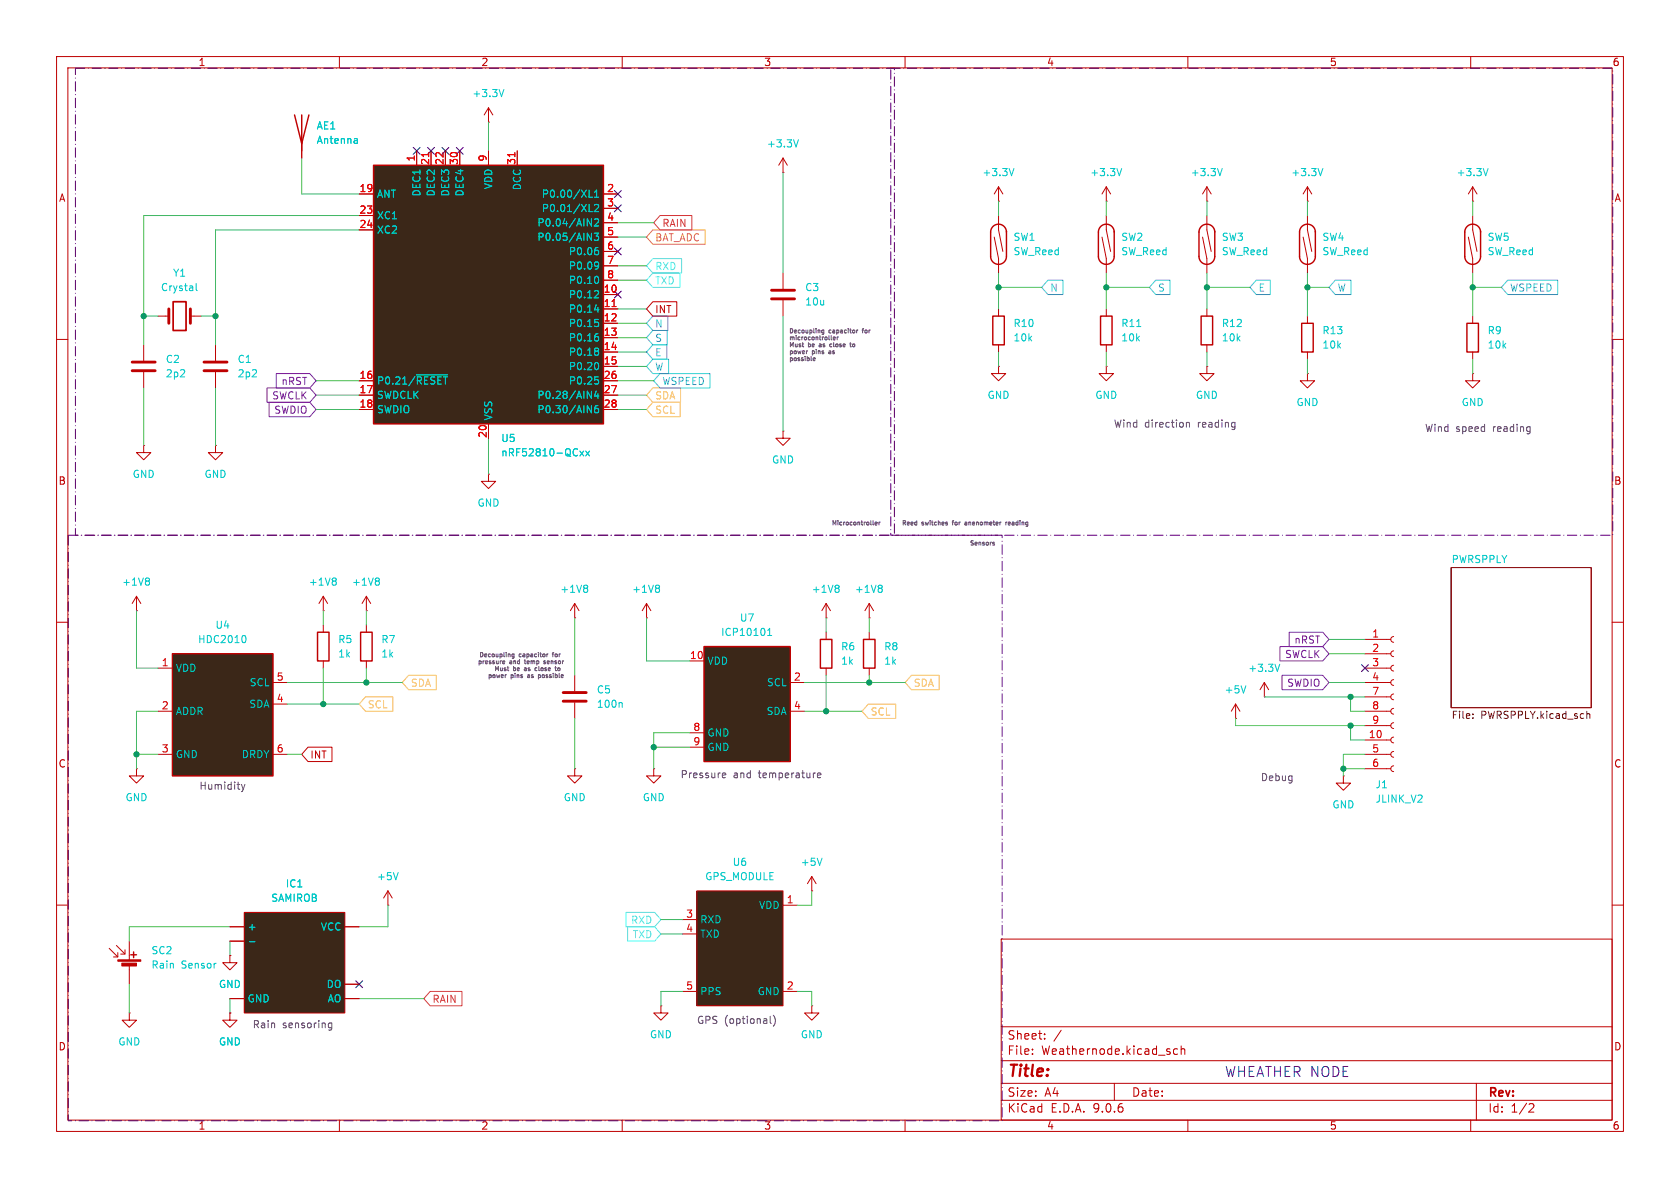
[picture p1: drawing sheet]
<svg xmlns="http://www.w3.org/2000/svg" width="297mm" height="210mm" viewBox="0 0 297 210" stroke-linecap="round" stroke-linejoin="round" font-family="sans-serif">
<g fill="none" stroke="#be0000" stroke-width=".18">
<path d="M10 10h277v190h-277zM12 12h273v186h-273zM60 10v2M110 10v2M160 10v2M210 10v2M260 10v2M10 60h2M138.4 76.2v1.3h1.3l-1.3 1.2-1.2-1.2h1.2M138.4 76.2h.1M176.5 64.8v1.2h1.3l-1.3 1.3-1.2-1.3h1.2M176.5 64.8h.1"/>
<path d="M285 60h2M10 110h2M101.6 119.4v2.8M114.3 109.2h.1M114.3 106.7l-.8 1.3M114.3 106.7l.8 1.3M114.3 106.7v2.5M241.3 113h4.6M241.3 115.6h4.6M241.3 118.1h4.6M246.4 112.5l-.4 .2-.1 .3 .1 .4 .4 .1M246.4 115.1l-.4 .1-.1 .4 .1 .3 .4 .2"/>
<path d="M246.4 117.6l-.4 .2-.1 .3 .1 .4 .4 .1M285 110h2M101.6 135.9v1.3h1.3l-1.3 1.2-1.3-1.2h1.3M101.6 135.9h.1M101.6 124.2v2.8M218.4 127h.1M218.4 124.5l.8 1.2M218.4 124.5l-.7 1.2M218.4 124.5v2.5M241.3 120.7h4.6M241.3 123.2h4.6M241.3 125.7h4.6"/>
<path d="M241.3 128.3h4.6M241.3 130.8h4.6M241.3 133.4h4.6M241.3 135.9h4.6M246.4 120.1l-.4 .2-.1 .4 .1 .3 .4 .2M246.4 122.7l-.4 .1-.1 .4 .1 .3 .4 .2M246.4 125.2l-.4 .2-.1 .3 .1 .4 .4 .1M246.4 127.8l-.4 .1-.1 .4 .1 .3 .4 .2M246.4 130.3l-.4 .2-.1 .3 .1 .4 .4 .1M246.4 132.8l-.4 .2-.1 .4 .1 .3 .4 .2M246.4 135.4l-.4 .1-.1 .4 .1 .3 .4 .2M68.6 157.5l-.8 1.3"/>
<path d="M68.6 157.5l.7 1.3M68.6 157.5v2.5M10 160h2M40.6 168.9v1.3h1.3l-1.3 1.3-1.2-1.3h1.2M40.6 168.9h.1M68.6 160h.1M177 166h108v32h-108zM285 160h2M60 198v2M110 198v2M160 198v2M177 194.5h108"/>
<path d="M177 191.5h108M177 187.5h108M177 181.5h108M182.5 186.3v.1M182.5 185.5v.1M184.7 183.6v.1M184.7 182.8v.1M187.6 182.1l-1.3 2M197 191.5v3M208.2 185.5l-.5-.1-.2 .3v.4l.1 .2h.6M208.8 185.5l.2-.1 .4 .1 .1 .9M208.8 184.9v1.5"/>
<path d="M210 198v2M260 198v2M261 191.5v6.5M270.5 195.1l.5 .1 .2 .3-1 1.1h1"/>
</g>
<path d="M256.5 100.3h24.8v24.8h-24.8z" fill="none" stroke="#840000" stroke-width=".18"/>
<path d="M260.4 126.9v.1M260.4 126.2v.1M280.5 125.7v1.3M280.5 126.3l.2-.1h.3l.1 .8" fill="none" stroke="#725600" stroke-width=".18"/>
<path d="M116.4 103.4l.2 .3-.2 .3 .2 .2v.3l-.2 .2M109.8 124.2l.2 .2v.6M220.3 121.2l-.5 1.3M70.4 154.2l-.4 1.3" fill="none" stroke="#00c8c8" stroke-width=".18"/>
<path d="M99.6 122.4h4M99.6 124h4" fill="none" stroke="#be0000" stroke-width=".51"/>
<path d="M43.2 161.3h17.8v17.8h-17.8z" fill="#3b2718"/>
<g fill="none" stroke="#be0000" stroke-width=".18">
<path d="M138.4 30.5h.1M138.4 27.9v2.6M138.4 27.9l-.7 1.3M138.4 27.9l.8 1.3M176.5 35.6h.1M176.5 33l-.7 1.3M176.5 33l.8 1.3M176.5 33v2.6M195.6 35.6h.1M195.6 38.1v2.5l.7 3.9M195.6 33v2.6M195.6 33l-.8 1.3"/>
<path d="M195.6 33l.7 1.3M213.4 35.6h.1M213.4 33v2.6M213.4 38.1v2.5l.7 3.9M213.4 33l-.8 1.3M213.4 33l.7 1.3M231.1 35.6h.1M231.1 33v2.6M231.1 38.1v2.5l.8 3.9M231.1 33l-.7 1.3M231.1 33l.8 1.3M260.3 35.6h.1"/>
<path d="M260.3 33l-.7 1.3M260.3 33l.8 1.3M260.3 33v2.6M260.3 38.1v2.5l.8 3.9M27.9 55.9h1.9M33.7 55.9h1.9M138.4 48.3v2.8M138.4 53.1v2.8M176.5 54.6v1.3M194.8 41.9l.8 3.8v2.6M195.6 54.6v1.3M212.6 41.9l.8 3.8v2.6"/>
<path d="M213.4 54.6v1.3M230.4 41.9l.7 3.8v2.6M231.1 55.9v1.3M259.6 41.9l.7 3.8v2.6M176.5 61v1.2M195.6 64.8v1.2h1.2l-1.2 1.3-1.3-1.3h1.3M195.6 64.8h.1M195.6 61v1.2M213.4 64.8v1.2h1.2l-1.2 1.3-1.3-1.3h1.3M213.4 64.8h.1M213.4 61v1.2M231.1 66v1.3h1.3l-1.3 1.3-1.2-1.3h1.2"/>
<path d="M231.1 66h.1M231.1 62.2v1.3M57.1 108h.1M57.1 105.4l-.7 1.3M57.1 105.4l.8 1.3M57.1 105.4v2.6M57.1 110.5v1.3M57.1 116.8v1.3M64.8 108h.1M64.8 105.4l-.8 1.3M64.8 105.4l.7 1.3M64.8 105.4v2.6"/>
<path d="M64.8 110.5v1.3M64.8 116.8v1.3M101.6 109.2h.1M101.6 106.7l-.8 1.3M101.6 106.7l.8 1.3M101.6 106.7v2.5M115.6 135.9v1.3h-1.3l1.3 1.2 1.2-1.2h-1.2M115.6 135.9h.1M223.5 123.2h.1M223.5 120.7l.8 1.2M223.5 120.7l-.7 1.2M223.5 120.7v2.5"/>
<path d="M237.5 137.2v1.2h-1.3l1.3 1.3 1.3-1.3h-1.3M237.5 137.2h.1M40.6 163.8h2.6M40.6 166.4h2.6M40.6 176.5h2.6M43.2 161.3h17.8v17.8h-17.8zM61 163.8h2.5M61 176.5h2.5M61 174h2.5M116.8 177.8v1.3h1.3l-1.3 1.2-1.2-1.2h1.2M116.8 177.8h.1"/>
</g>
<g fill="none" stroke="#00c8c8" stroke-width=".18">
<path d="M141.2 24.7l-.5 1.3M179.3 29.8l-.5 1.3M198.3 29.8l-.4 1.3M216.1 29.8l-.4 1.3M233.9 29.8l-.5 1.3M263.1 29.8l-.5 1.3M34.7 50.1v1.1l.2 .2M201 57.7h.7M59.2 102.2l.2 .2-.2 .3 .2 .3v.2l-.2 .2M66.8 102.2l.3 .2-.3 .3 .3 .3v.2l-.3 .2M103.7 103.4l.2 .3-.2 .3 .2 .2v.3l-.2 .2M226.2 117.4l-.4 1.3"/>
<path d="M44.1 166.5h1"/>
</g>
<path d="M175.5 55.9h2v5.1h-2zM194.6 55.9h2v5.1h-2zM197 40.9v4.4a1.4 1.4 0 0 1-1.4 1.4 1.4 1.4 0 0 1-1.4-1.4v-4.3a1.4 1.4 0 0 1 1.4-1.4 1.4 1.4 0 0 1 1.4 1.4M212.3 55.9h2.1v5.1h-2.1zM214.8 40.9v4.4a1.4 1.4 0 0 1-1.4 1.4 1.4 1.4 0 0 1-1.4-1.4v-4.3a1.4 1.4 0 0 1 1.4-1.4 1.4 1.4 0 0 1 1.4 1.4M230.1 57.2h2.1v5h-2.1zM232.5 40.9v4.4a1.4 1.4 0 0 1-1.4 1.4 1.4 1.4 0 0 1-1.4-1.4v-4.3a1.4 1.4 0 0 1 1.4-1.4 1.4 1.4 0 0 1 1.4 1.4M261.7 40.9v4.4a1.4 1.4 0 0 1-1.4 1.4 1.4 1.4 0 0 1-1.3-1.4v-4.3a1.4 1.4 0 0 1 1.3-1.4 1.4 1.4 0 0 1 1.4 1.4M56.1 111.8h2.1v5h-2.1zM63.8 111.8h2v5h-2z" fill="none" stroke="#be0000" stroke-width=".25"/>
<path d="M29.8 54.6v2.6M33.7 54.6v2.6M136.4 51.3h4.1M136.4 52.8h4.1" fill="none" stroke="#be0000" stroke-width=".51"/>
<path d="M30.6 53.3h2.3v5.1h-2.3z" fill="none" stroke="#be0000" stroke-width=".3"/>
<path d="M30.5 115.6h17.8v21.6h-17.8z" fill="#3b2718"/>
<path d="M177.9 40.9v4.4a1.4 1.4 0 0 1-1.4 1.4 1.4 1.4 0 0 1-1.4-1.4v-4.3a1.4 1.4 0 0 1 1.4-1.4 1.4 1.4 0 0 1 1.4 1.4M30.5 115.6h17.8v21.6h-17.8zM23.1 168.8h1M23.6 168.3v1" fill="none" stroke="#be0000" stroke-width=".25"/>
<g fill="none" stroke="#be0000" stroke-width=".18">
<path d="M176.5 38.1v2.5l.8 3.9M175.8 41.9l.7 3.8v2.6M38.1 78.7v1.3h1.3l-1.3 1.3-1.3-1.3h1.3M38.1 78.7h.1M27.9 118.1h2.6M24.1 135.9v1.3h1.3l-1.3 1.2-1.2-1.2h1.2M24.1 135.9h.1M27.9 125.7h2.6M27.9 133.4h2.6M48.3 133.4h2.5M48.3 120.7h2.5M48.3 124.5h2.5"/>
<path d="M19.3 167.6l1.5 1.6M20.6 167.1l1.5 1.6M20.8 168.4v.8h-.7M22.1 167.9v.8h-.8M22.9 179.1v1.2h1.2l-1.2 1.3-1.3-1.3h1.3M22.9 179.1h.1M22.9 166.4v3.3M22.9 170.7v3.3M40.6 179.1v1.2h1.3l-1.3 1.3-1.2-1.3h1.2M40.6 179.1h.1"/>
</g>
<path d="M43.2 112.3a.79 .79 0 0 1 0 1.3" fill="none" stroke="#00c8c8" stroke-width=".18"/>
<g fill="#be0000" stroke="#be0000" stroke-width=".18">
<path d="M20.8 169.7h4.1v.2h-4.1z"/>
<path d="M21.5 170.3h2.6v.5h-2.6z"/>
</g>
<path d="M124.5 114.3h15.2v20.3h-15.2z" fill="#3b2718"/>
<path d="M124.5 114.3h15.2v20.3h-15.2zM145 113h2.1v5.1h-2.1zM152.7 113h2v5.1h-2z" fill="none" stroke="#be0000" stroke-width=".25"/>
<g fill="none" stroke="#be0000" stroke-width=".18">
<path d="M86.4 19.1l-.8 1.2M86.4 19.1l.7 1.2M86.4 19.1v2.5M86.4 21.6h.1M121.9 116.8h2.6M146 109.2h.1M146 106.7l-.7 1.3M146 106.7l.8 1.3M146 106.7v2.5M146 111.8v1.2M146 118.1v1.3M153.7 109.2h.1"/>
<path d="M153.7 106.7v2.5M153.7 111.8v1.2M153.7 118.1v1.3M153.7 106.7l-.8 1.3M153.7 106.7l.7 1.3M121.9 129.5h2.6M121.9 132.1h2.6M139.7 120.7h2.5M139.7 125.7h2.5M143.5 157.5h.1M143.5 154.9l-.8 1.3M143.5 154.9l.8 1.3"/>
<path d="M143.5 154.9v2.6M143.5 177.8v1.3h1.3l-1.3 1.2-1.3-1.2h1.3M143.5 177.8h.1"/>
</g>
<path d="M89.1 15.8l-.4 1.3M135.7 112.3h.7M135.7 111.4l.4-.3v1.2M148.1 103.4l.2 .3-.2 .3 .2 .2v.3l-.2 .2M155.7 103.4l.3 .3-.3 .3 .3 .2v.3l-.3 .2M145.3 151.7l-.4 1.3" fill="none" stroke="#00c8c8" stroke-width=".18"/>
<path d="M123.2 157.5h15.2v20.3h-15.2z" fill="#3b2718"/>
<path d="M123.2 157.5h15.2v20.3h-15.2zM120.6 162.6h2.6M120.6 165.1h2.6M120.6 175.3h2.6M138.4 175.3h2.6M138.4 160h2.6" fill="none" stroke="#be0000" stroke-width=".18"/>
<path d="M66 29.2h40.7v45.7h-40.7z" fill="#3b2718"/>
<path d="M52.1 20.3l1.2 5.1 1.3-5.1M53.3 20.3v6.4M66 29.2h40.7v45.7h-40.7zM259.3 57.2h2.1v5h-2.1z" fill="none" stroke="#be0000" stroke-width=".25"/>
<g fill="none" stroke="#be0000" stroke-width=".18">
<path d="M53.3 25.4v2.5M63.5 34.3h2.5M63.5 38.1h2.5M73.7 26.7v2.5M76.2 26.7v2.5M78.7 26.7v2.5M81.3 26.7v2.5M86.4 26.7v2.5M91.4 26.7v2.5M106.7 34.3h2.5M106.7 36.8h2.5M106.7 39.4h2.5"/>
<path d="M63.5 40.6h2.5M106.7 41.9h2.5M106.7 44.5h2.5M106.7 47h2.5M106.7 49.5h2.5M106.7 52.1h2.5M106.7 54.6h2.5M106.7 57.2h2.5M106.7 59.7h2.5M115.4 53.3h4.2v2.6h-4.2l-1.1-1.3zM260.3 55.9v1.3M25.4 78.7v1.3h1.3l-1.3 1.3-1.3-1.3h1.3"/>
<path d="M25.4 78.7h.1M25.4 61v2.8M25.4 65.8v2.8M38.1 61v2.8M38.1 65.8v2.8M63.5 67.3h2.5M63.5 69.9h2.5M63.5 72.4h2.5M86.4 74.9v2.6M106.7 67.3h2.5M106.7 69.9h2.5M106.7 72.4h2.5"/>
<path d="M106.7 62.2h2.5M106.7 64.8h2.5M260.3 66v1.3h1.3l-1.3 1.3-1.2-1.3h1.2M260.3 66h.1M260.3 62.2v1.3M86.4 83.8v1.3h1.2l-1.2 1.3-1.3-1.3h1.3M86.4 83.8h.1M24.1 108h.1M24.1 105.4l-.7 1.3M24.1 105.4l.8 1.3M24.1 105.4v2.6M54.5 132.1h4.2v2.5h-4.2l-1.2-1.2z"/>
<path d="M40.6 179.1h.1M40.6 168.9h.1M40.6 163.8h2.6M40.6 166.4h2.6M40.6 176.5h2.6M61 163.8h2.5M61 176.5h2.5M61 174h2.5"/>
</g>
<g fill="none" stroke="#00c8c8" stroke-width=".18">
<path d="M63 24.5l.2 .2v.6M63.2 25.3h-.4M63.2 24.8l-.4 .1M103.8 38.7l.8 1.2v-1.2M104.1 34.9h.6M104.1 37.4h.6M105.1 34.9h.7M105.1 34l.4-.4v1.3M105.1 36.3l.5-.2 .2 .4-.8 .9h.8M105.1 38.8l.5-.1 .2 .3-.8 .9h.8M103.8 41.2l.8 1.3v-1.3M105 41.2h.8l-.4 .5 .4 .1v.6l-.2 .1-.6-.1"/>
<path d="M105.1 54.8h.8M105.2 56.5h.6M105.5 43.8h.2M105.5 59h.2M105.5 48.8a.79 .79 0 0 1 0 1.3M105.6 44.2l.2 .3v.3l-.2 .2M105.6 46.3l.2 .1a1.03 1.03 0 0 1-.2 1.1M105.6 51.4l.2 .2v.3l-.8 .7h.8M105.6 56.9l.2 .3v.3l-.2 .2M105.6 59.5l.2 .2v.3l-.2 .3M105.7 54.3v.9M105.8 46.8l-.2 .3"/>
<path d="M73.6 66.3h5.5M102.5 79.7l.7 .9M103.2 79.7l-.7 .9M103.6 79.7l.6 .9M103.8 69.2l.8 1.2v-1.2M103.8 71.7l.8 1.3v-1.3M104.2 79.7l-.6 .9M105.2 66.6h.6M105.4 69.1l-.3 .9h.8M105.5 64.1a.79 .79 0 0 1 0 1.2M105.6 61.5l.2 .3-.2 .3 .2 .2v.3l-.2 .2M105.6 67.1l.2 .2v.3l-.2 .3"/>
<path d="M105.7 71.7l-.4 .1a.86 .86 0 0 0 0 1.2l.5-.2v-.4l-.2-.2h-.4l-.1 .2M105.7 69.6v.8M26.2 102.2l.2 .2-.2 .3 .2 .3v.2l-.2 .2M44.1 166.5h1"/>
</g>
<path d="M75.8 27v.7M91 27v.7M108.2 54.2h.7" fill="none" stroke="#f00000" stroke-width=".18"/>
<path d="M23.4 64h4M23.4 65.5h4M36.1 64h4M36.1 65.5h4" fill="none" stroke="#be0000" stroke-width=".51"/>
<path d="M115.4 48.3h4.8v2.5h-4.8l-1.1-1.3zM115.4 45.7h5.1v2.6h-5.1l-1.1-1.3zM110.6 161.3h5.1l1.1 1.3-1.1 1.2h-5.1zM110.9 163.8h4.8l1.1 1.3-1.1 1.3h-4.8z" fill="none" stroke="#4ffff7" stroke-width=".18"/>
<path d="M47.2 68.6h7.6l1.1 1.3-1.1 1.2h-7.6zM47.6 71.1h7.2l1.1 1.3-1.1 1.3h-7.2zM48.8 66h6l1.1 1.3-1.1 1.3h-6zM226.3 114.3h7.5l1.1 1.3-1.1 1.2h-7.5zM226.6 119.4h7.2l1.1 1.3-1.1 1.2h-7.2zM227.9 111.8h5.9l1.1 1.2-1.1 1.3h-5.9z" fill="none" stroke="#7b00ff" stroke-width=".18"/>
<path d="M116.7 38.1h5.6v2.5h-5.6l-1.1-1.2zM76 175.3h5.7v2.5h-5.7l-1.1-1.3z" fill="none" stroke="#ff1c53" stroke-width=".18"/>
<path d="M115.4 55.9h2.7v2.5h-2.7l-1.1-1.2zM115.4 58.4h2.6v2.6h-2.6l-1.1-1.3zM185.3 49.5h2.6v2.6h-2.6l-1.2-1.3zM204.3 49.5h2.6v2.6h-2.6l-1.1-1.3zM222.1 49.5h2.5v2.6h-2.5l-1.1-1.3zM236.1 49.5h2.7v2.6h-2.7l-1.2-1.3zM266.5 49.5h8.9v2.6h-8.9l-1.1-1.3zM115.4 63.5h2.8v2.5h-2.8l-1.1-1.2zM115.4 61h2.5v2.5h-2.5l-1.1-1.3zM116.7 66h8.8v2.6h-8.8l-1.1-1.3z" fill="none" stroke="#4a8aff" stroke-width=".18"/>
<path d="M115.4 71.1h4.9v2.6h-4.9l-1.1-1.3zM115.4 68.6h4.9v2.5h-4.9l-1.1-1.2zM72.2 119.4h4.9v2.5h-4.9l-1.1-1.2zM161.1 119.4h4.9v2.5h-4.9l-1.1-1.2zM64.6 123.2h4.9v2.5h-4.9l-1.1-1.2zM153.5 124.5h4.9v2.5h-4.9l-1.1-1.3z" fill="none" stroke="#ffce3c" stroke-width=".18"/>
<path d="M115.4 40.6h9.3v2.6h-9.3l-1.1-1.3z" fill="none" stroke="#ff8232" stroke-width=".18"/>
<g fill="none" stroke="#49bd4e" stroke-width=".18">
<path d="M53.3 27.9v6.4h10.2M63.5 38.1h-38.1v22.9M86.4 21.6v5.1M109.2 39.4h6.4M138.4 30.5v17.8M176.5 35.6v2.5M195.6 35.6v2.5M213.4 35.6v2.5M231.1 35.6v2.5M260.3 35.6v2.5M25.4 55.9h2.5M35.6 55.9h2.5"/>
<path d="M63.5 40.6h-25.4v20.4M109.2 57.2h5.1M109.2 59.7h5.1M109.2 54.6h5.1M109.2 41.9h5.1M109.2 49.5h5.1M109.2 47h5.1M138.4 55.9v20.3M176.5 50.8h7.6M176.5 48.3v6.3M195.6 50.8h7.6M195.6 48.3v6.3"/>
<path d="M213.4 50.8h7.6M213.4 48.3v6.3M231.1 48.3v7.6M231.1 50.8h3.8M260.3 48.3v7.6M260.3 50.8h5.1M25.4 68.6v10.1M38.1 68.6v10.1M55.9 72.4h7.6M55.9 69.9h7.6M55.9 67.3h7.6M86.4 77.5v6.3"/>
<path d="M109.2 72.4h5.1M109.2 62.2h5.1M109.2 64.8h5.1M109.2 69.9h5.1M109.2 67.3h6.4M176.5 62.2v2.6M195.6 62.2v2.6M213.4 62.2v2.6M231.1 63.5v2.5M260.3 63.5v2.5M24.1 108v10.1h3.8M57.1 108v2.5"/>
<path d="M57.1 118.1v6.4M64.8 108v2.5M64.8 118.1v2.6M101.6 109.2v10.2M114.3 109.2v7.6h7.6M146 109.2v2.6M146 119.4v6.3M153.7 109.2v2.6M153.7 119.4v1.3M234.9 115.6h6.4M234.9 113h6.4M24.1 133.4h3.8"/>
<path d="M27.9 125.7h-3.8v10.2M50.8 133.4h2.5M50.8 120.7h20.3M50.8 124.5h12.7M101.6 127v8.9M115.6 132.1h6.3M121.9 129.5h-6.3v6.4M142.2 125.7h10.2M142.2 120.7h17.8M218.4 127v1.3h22.9M223.5 123.2h17.8M234.9 120.7h6.4"/>
<path d="M237.5 135.9h3.8M238.8 123.2v2.5h2.5M238.8 128.3v2.5h2.5M241.3 133.4h-3.8v3.8M143.5 157.5v2.5h-2.5M22.9 174v5.1M40.6 163.8h-17.7v2.6M40.6 166.4v2.5M40.6 176.5v2.6M63.5 176.5h11.4M68.6 160v3.8h-5.1M116.8 165.1h3.8"/>
<path d="M116.8 162.6h3.8M120.6 175.3h-3.8v2.5M141 175.3h2.5v2.5"/>
</g>
<g fill="none" stroke="#000084" stroke-width=".18">
<path d="M73.1 26.1l1.2 1.2M74.3 26.1l-1.2 1.2M75.6 26.1l1.2 1.2M76.8 26.1l-1.2 1.2M78.1 26.1l1.2 1.2M79.3 26.1l-1.2 1.2M80.7 26.1l1.2 1.2M81.9 26.1l-1.2 1.2M108.6 36.2l1.2 1.2M108.6 33.7l1.2 1.2M109.8 36.2l-1.2 1.2M109.8 33.7l-1.2 1.2"/>
<path d="M108.6 43.8l1.2 1.3M108.6 51.5l1.2 1.2M109.8 43.8l-1.2 1.3M109.8 51.5l-1.2 1.2M240.7 117.5l1.2 1.2M241.9 117.5l-1.2 1.2M62.9 173.4l1.2 1.2M64.1 173.4l-1.2 1.2"/>
</g>
<path d="M13.3 12.1h144.8v82.5h-144.8zM157.5 12.1h127.6v82.5h-127.6zM12.1 94.6h165.1v103.5h-165.1z" fill="none" stroke="#5a005f" stroke-width=".18" stroke-dasharray="1.7 .6 0 .6"/>
<g fill="none" stroke="#634a6e" stroke-width=".18">
<path d="M145.6 58.3v.7l-.1 .1h-.2M145.6 58.4l-.2-.1-.1 .2 .1 .3h.2M146.9 59.3v.7l.2 .1M147.3 59.7v.3h.3M147.7 59.7l-.4 .1M148 59.6v.5M148 59.6v.1M151.4 58.3v.6M151.7 58.3l-.3 .2M152.4 58.3h.3M142.7 62h.1M143.8 63.4v.3h.3"/>
<path d="M144.1 63.4l-.3 .1M144.8 61.1v.2M146.5 62.3v.2M147.1 60.8h-.3l-.1 .1 .1 .4h.3M150.2 60.8h.3M150.3 60.5v.7l.2 .1M151 60.8l-.3 .1 .1 .3 .2 .1M209.7 74.7v.8M209.7 74.8l.2-.1h.3l.1 .8M218.2 74.7h.1M218.3 74.7v1.1M218.3 75.5h-.1"/>
<path d="M270.4 75.4l.1 .1M270.5 76.2l-.1 .1M270.5 75.4l-.1 1.2M154.3 92v.7l.1 .1M154.7 92.6l.4-.1-.1-.2-.3 .1v.4h.3M155.4 92.3v.5M155.6 92.3l-.2 .1M167.3 92.6l.2 .1M167.3 92.3h.2M167.5 92.7l-.2 .1M167.5 92.7h.1M168.3 92.3h.3"/>
<path d="M170.6 92.3h.3M170.9 92.5l-.3 .1v.2h.3M175.5 96.1l.3 .1-.2 .2M175.5 95.9h.3M177.8 92.3v.5M178 92.3l-.2 .1M178.5 92.3l-.2 .1v.4h.2M178.6 92.5l-.3 .1M88.9 116.9v.4h.3M89.2 116.9l-.3 .2M89.5 119.3l-.2 .1M89.7 118.1h.3"/>
<path d="M89.8 118.5l.2 .1M90.9 116.1l-.4-.1 .1-.4h.3v.6l-.2 .2-.2-.1M94.6 118.1v.4l.3 .1M95.2 119.3h.3M95.2 119.3v.7M95.2 119.8h.3M96.1 117.3h.3M96.1 116.9l.3 .2M96.3 116.8l.1 .1M96.7 115.6v.5M96.9 115.6l-.2 .1M98.1 118.1h.3"/>
<path d="M98.2 117.8v.7l.2 .1M98.7 118.1l-.1 .1 .1 .4M42.7 138.7l.3 .8M43 139.5l-.3 .4M43.3 138.7l-.3 .8M127.8 137.4h.4M127.8 136.7l.3-.1 .2 .3-.6 .2M144.5 137.1l.6-.2v-.2l-.4-.1-.2 .2 .1 .6h.5M136.2 179.7v1l.1 .2M136.7 179.5a1.46 1.46 0 0 1 0 1.9M58.1 181.6l.2 .1 .3-.1M58.6 180.8v1.1l-.2 .2-.3-.1"/>
<path d="M58.6 180.9l-.3-.1-.2 .2"/>
</g>
<g fill="#009600" stroke="#009600" stroke-width=".18">
<circle cx="146" cy="125.7" r=".46"/>
<circle cx="153.7" cy="120.7" r=".46"/>
<circle cx="260.3" cy="50.8" r=".46"/>
<circle cx="231.1" cy="50.8" r=".46"/>
<circle cx="237.5" cy="135.9" r=".46"/>
<circle cx="238.8" cy="123.2" r=".46"/>
<circle cx="238.8" cy="128.3" r=".46"/>
<circle cx="213.4" cy="50.8" r=".46"/>
<circle cx="195.6" cy="50.8" r=".46"/>
<circle cx="176.5" cy="50.8" r=".46"/>
<circle cx="25.4" cy="55.9" r=".46"/>
<circle cx="38.1" cy="55.9" r=".46"/>
<circle cx="115.6" cy="132.1" r=".46"/>
<circle cx="64.8" cy="120.7" r=".46"/>
<circle cx="24.1" cy="133.4" r=".46"/>
<circle cx="57.1" cy="124.5" r=".46"/>
</g>
<text font-size="2.8" fill="#be0000" x="178" y="190.9">Title:</text>
<text font-size="2.5" fill="#0000c2" x="216.5" y="190.6">WHEATHER NODE</text>
<g font-size="2.1" fill="#be0000">
<text x="178" y="184">Sheet:</text>
<text x="178" y="186.7">File:</text>
<text x="184.1" y="186.7">Weathernode.kicad_sch</text>
<text x="178" y="196.9">KiCad</text>
<text x="178" y="194.1">Size:</text>
<text x="184.7" y="194.1">A4</text>
<text x="185.7" y="196.9">E.D.A.</text>
<text x="193.3" y="196.9">9.0.6</text>
<text x="200" y="194.1">Date:</text>
<text x="263" y="194.3">Rev:</text>
<text x="263" y="196.9">Id:</text>
<text x="267.1" y="196.9">1/2</text>
</g>
<g font-size="1.8" fill="#be0000">
<text x="35" y="11.9">1</text>
<text x="85" y="11.9">2</text>
<text x="135" y="11.9">3</text>
<text x="185" y="11.9">4</text>
<text x="235" y="11.9">5</text>
<text x="285" y="11.9">6</text>
<text x="10.3" y="35.9">A</text>
<text x="285.3" y="35.9">A</text>
<text x="115.7" y="55.6">INT</text>
<text x="10.3" y="85.9">B</text>
<text x="285.3" y="85.9">B</text>
<text x="10.3" y="135.9">C</text>
<text x="54.8" y="134.3">INT</text>
<text x="285.3" y="135.9">C</text>
<text x="10.3" y="185.9">D</text>
<text x="285.3" y="185.9">D</text>
<text x="35" y="199.9">1</text>
<text x="85" y="199.9">2</text>
<text x="135" y="199.9">3</text>
<text x="185" y="199.9">4</text>
<text x="235" y="199.9">5</text>
<text x="285" y="199.9">6</text>
</g>
<g font-size="1.8" fill="#00c8c8">
<text x="83.4" y="17.4">+3.3V</text>
<text x="55.9" y="23.1">AE1</text>
<text x="55.9" y="25.6">Antenna</text>
<text x="135.5" y="26.3">+3.3V</text>
<text x="66.5" y="35.2">ANT</text>
<text x="74.5" y="34.8" transform="rotate(-90 74.5 34.8)">DEC1</text>
<text x="77.1" y="34.8" transform="rotate(-90 77.1 34.8)">DEC2</text>
<text x="79.6" y="34.8" transform="rotate(-90 79.6 34.8)">DEC3</text>
<text x="82.1" y="34.8" transform="rotate(-90 82.1 34.8)">DEC4</text>
<text x="87.2" y="33.5" transform="rotate(-90 87.2 33.5)">VDD</text>
<text x="92.3" y="33.7" transform="rotate(-90 92.3 33.7)">DCC</text>
<text x="95.7" y="35.2">P0.00/XL1</text>
<text x="173.6" y="31.3">+3.3V</text>
<text x="192.6" y="31.3">+3.3V</text>
<text x="210.4" y="31.3">+3.3V</text>
<text x="228.2" y="31.3">+3.3V</text>
<text x="257.4" y="31.3">+3.3V</text>
<text x="66.5" y="39">XC1</text>
<text x="66.5" y="41.5">XC2</text>
<text x="94.9" y="40.2">P0.04/AIN2</text>
<text x="95.7" y="37.7">P0.01/XL2</text>
<text x="94.9" y="42.8">P0.05/AIN3</text>
<text x="100.5" y="45.3">P0.06</text>
<text x="100.5" y="47.9">P0.09</text>
<text x="179.1" y="45.3">SW_Reed</text>
<text x="179.1" y="42.8">SW1</text>
<text x="198.1" y="45.3">SW_Reed</text>
<text x="198.1" y="42.8">SW2</text>
<text x="215.9" y="45.3">SW_Reed</text>
<text x="215.9" y="42.8">SW3</text>
<text x="233.7" y="45.3">SW_Reed</text>
<text x="233.7" y="42.8">SW4</text>
<text x="262.9" y="45.3">SW_Reed</text>
<text x="262.9" y="42.8">SW5</text>
<text x="28.4" y="51.7">Crystal</text>
<text x="30.5" y="49.1">Y1</text>
<text x="100.5" y="50.4">P0.10</text>
<text x="100.5" y="52.9">P0.12</text>
<text x="142.2" y="51.7">C3</text>
<text x="100.5" y="55.5">P0.14</text>
<text x="100.5" y="58">P0.15</text>
<text x="142.2" y="54.2">10u</text>
<text x="179.1" y="58">R10</text>
<text x="198.1" y="58">R11</text>
<text x="215.9" y="58">R12</text>
<text x="233.7" y="59.3">R13</text>
<text x="262.9" y="59.3">R9</text>
<text x="29.2" y="64.4">C2</text>
<text x="41.9" y="64.4">C1</text>
<text x="100.5" y="60.6">P0.16</text>
<text x="100.5" y="63.1">P0.18</text>
<text x="100.5" y="65.6">P0.20</text>
<text x="179.1" y="60.6">10k</text>
<text x="198.1" y="60.6">10k</text>
<text x="215.9" y="60.6">10k</text>
<text x="233.7" y="61.8">10k</text>
<text x="262.9" y="61.8">10k</text>
<text x="29.2" y="66.9">2p2</text>
<text x="41.9" y="66.9">2p2</text>
<text x="66.5" y="68.2">P0.21/~{RESET}</text>
<text x="66.5" y="70.7">SWDCLK</text>
<text x="94.9" y="70.7">P0.28/AIN4</text>
<text x="100.5" y="68.2">P0.25</text>
<text x="174.5" y="70.7">GND</text>
<text x="193.5" y="70.7">GND</text>
<text x="211.3" y="70.7">GND</text>
<text x="229.1" y="72">GND</text>
<text x="258.3" y="72">GND</text>
<text x="66.5" y="73.3">SWDIO</text>
<text x="87.2" y="74.4" transform="rotate(-90 87.2 74.4)">VSS</text>
<text x="94.9" y="73.3">P0.30/AIN6</text>
<text x="88.5" y="78.3">U5</text>
<text x="88.5" y="80.9">nRF52810-QCxx</text>
<text x="136.4" y="82.1">GND</text>
<text x="23.4" y="84.7">GND</text>
<text x="36.1" y="84.7">GND</text>
<text x="84.3" y="89.8">GND</text>
<text x="256.5" y="99.6">PWRSPPLY</text>
<text x="21.5" y="103.7">+1V8</text>
<text x="54.5" y="103.7">+1V8</text>
<text x="62.1" y="103.7">+1V8</text>
<text x="99" y="105">+1V8</text>
<text x="111.7" y="105">+1V8</text>
<text x="143.4" y="105">+1V8</text>
<text x="151" y="105">+1V8</text>
<text x="34.9" y="113.9">HDC2010</text>
<text x="38" y="111.4">U4</text>
<text x="59.7" y="113.9">R5</text>
<text x="67.3" y="113.9">R7</text>
<text x="127.4" y="112.6">ICP10101</text>
<text x="130.7" y="110.1">U7</text>
<text x="31" y="119">VDD</text>
<text x="59.7" y="116.4">1k</text>
<text x="67.3" y="116.4">1k</text>
<text x="125" y="117.7">VDD</text>
<text x="148.6" y="115.2">R6</text>
<text x="148.6" y="117.7">1k</text>
<text x="156.2" y="115.2">R8</text>
<text x="156.2" y="117.7">1k</text>
<text x="220.6" y="119">+3.3V</text>
<text x="44" y="125.3">SDA</text>
<text x="44" y="121.5">SCL</text>
<text x="105.4" y="122.8">C5</text>
<text x="105.4" y="125.3">100n</text>
<text x="135.5" y="121.5">SCL</text>
<text x="216.4" y="122.8">+5V</text>
<text x="31" y="126.6">ADDR</text>
<text x="125" y="130.4">GND</text>
<text x="135.4" y="126.6">SDA</text>
<text x="31" y="134.2">GND</text>
<text x="42.7" y="134.2">DRDY</text>
<text x="125" y="132.9">GND</text>
<text x="22.1" y="141.8">GND</text>
<text x="99.6" y="141.8">GND</text>
<text x="113.5" y="141.8">GND</text>
<text x="235.5" y="143.1">GND</text>
<text x="243.1" y="139.5">J1</text>
<text x="243.1" y="142.1">JLINK_V2</text>
<text x="66.5" y="155.8">+5V</text>
<text x="124.6" y="155.8">GPS_MODULE</text>
<text x="129.4" y="153.3">U6</text>
<text x="141.5" y="153.3">+5V</text>
<text x="47.9" y="159.6">SAMIROB</text>
<text x="50.4" y="157.1">IC1</text>
<text x="134.1" y="160.9">VDD</text>
<text x="43.7" y="164.7">+</text>
<text x="56.6" y="164.7">VCC</text>
<text x="123.7" y="163.4">RXD</text>
<text x="123.7" y="166">TXD</text>
<text x="26.7" y="168.9">SC2</text>
<text x="26.7" y="171.4">Rain</text>
<text x="32" y="171.4">Sensor</text>
<text x="38.6" y="174.9">GND</text>
<text x="43.7" y="177.4">GND</text>
<text x="57.6" y="174.9">DO</text>
<text x="57.8" y="177.4">AO</text>
<text x="123.7" y="176.1">PPS</text>
<text x="133.8" y="176.1">GND</text>
<text x="20.8" y="185">GND</text>
<text x="38.6" y="185">GND</text>
<text x="114.8" y="183.7">GND</text>
<text x="141.5" y="183.7">GND</text>
</g>
<g font-size="1.8" fill="#f00000">
<text x="73.4" y="28.6" transform="rotate(-90 73.4 28.6)">1</text>
<text x="75.9" y="29.3" transform="rotate(-90 75.9 29.3)">21</text>
<text x="78.5" y="29.3" transform="rotate(-90 78.5 29.3)">22</text>
<text x="81" y="29.3" transform="rotate(-90 81 29.3)">30</text>
<text x="86.1" y="28.6" transform="rotate(-90 86.1 28.6)">9</text>
<text x="91.2" y="29.3" transform="rotate(-90 91.2 29.3)">31</text>
<text x="63.5" y="34">19</text>
<text x="107.2" y="34">2</text>
<text x="63.5" y="37.8">23</text>
<text x="63.5" y="40.4">24</text>
<text x="107.2" y="36.6">3</text>
<text x="107.2" y="39.1">4</text>
<text x="107.2" y="41.7">5</text>
<text x="107.2" y="44.2">6</text>
<text x="107.2" y="46.7">7</text>
<text x="106.6" y="51.8">10</text>
<text x="107.2" y="49.3">8</text>
<text x="106.6" y="54.4">11</text>
<text x="106.6" y="56.9">12</text>
<text x="106.6" y="59.4">13</text>
<text x="106.6" y="62">14</text>
<text x="106.6" y="64.5">15</text>
<text x="63.5" y="67.1">16</text>
<text x="63.5" y="69.6">17</text>
<text x="106.6" y="67.1">26</text>
<text x="106.6" y="69.6">27</text>
<text x="63.5" y="72.1">18</text>
<text x="86.1" y="77.5" transform="rotate(-90 86.1 77.5)">20</text>
<text x="106.6" y="72.1">28</text>
<text x="242.5" y="112.8">1</text>
<text x="28.5" y="117.9">1</text>
<text x="121.9" y="116.6">10</text>
<text x="242.5" y="115.3">2</text>
<text x="242.5" y="117.9">3</text>
<text x="28.5" y="125.5">2</text>
<text x="48.8" y="120.4">5</text>
<text x="48.8" y="124.2">4</text>
<text x="140.3" y="120.4">2</text>
<text x="140.3" y="125.5">4</text>
<text x="242.5" y="120.4">4</text>
<text x="242.5" y="122.9">7</text>
<text x="242.5" y="125.5">8</text>
<text x="122.5" y="129.3">8</text>
<text x="122.5" y="131.8">9</text>
<text x="241.9" y="130.6">10</text>
<text x="242.5" y="128">9</text>
<text x="28.5" y="133.1">3</text>
<text x="48.8" y="133.1">6</text>
<text x="242.5" y="133.1">5</text>
<text x="242.5" y="135.6">6</text>
<text x="139" y="159.8">1</text>
<text x="121.2" y="162.3">3</text>
<text x="121.2" y="164.8">4</text>
<text x="121.2" y="175">5</text>
<text x="139" y="175">2</text>
</g>
<g font-size="1.8" fill="#ff1c53">
<text x="117" y="40.3">RAIN</text>
<text x="76.4" y="177.5">RAIN</text>
</g>
<g font-size="1.8" fill="#4ffff7">
<text x="115.7" y="47.9">RXD</text>
<text x="115.7" y="50.5">TXD</text>
<text x="111.5" y="163.5">RXD</text>
<text x="111.8" y="166.1">TXD</text>
</g>
<text font-size="1.8" fill="#ff8232" x="115.7" y="42.9">BAT_ADC</text>
<g font-size="1.8" fill="#4a8aff">
<text x="185.6" y="51.8">N</text>
<text x="204.6" y="51.8">S</text>
<text x="222.4" y="51.8">E</text>
<text x="236.4" y="51.8">W</text>
<text x="266.9" y="51.8">WSPEED</text>
<text x="115.7" y="58.1">N</text>
<text x="115.7" y="65.7">W</text>
<text x="115.7" y="63.2">E</text>
<text x="115.7" y="60.6">S</text>
<text x="117" y="68.3">WSPEED</text>
</g>
<g font-size="1.8" fill="#7b00ff">
<text x="48" y="70.8">SWCLK</text>
<text x="49.7" y="68.3">nRST</text>
<text x="48.4" y="73.3">SWDIO</text>
<text x="228.7" y="114">nRST</text>
<text x="227.1" y="116.5">SWCLK</text>
<text x="227.5" y="121.6">SWDIO</text>
</g>
<g font-size="1.8" fill="#ffce3c">
<text x="115.7" y="70.8">SDA</text>
<text x="115.7" y="73.3">SCL</text>
<text x="64.9" y="125.4">SCL</text>
<text x="72.5" y="121.6">SDA</text>
<text x="161.4" y="121.6">SDA</text>
<text x="153.8" y="126.7">SCL</text>
</g>
<g font-size="1.8" fill="#634a6e">
<text x="196.8" y="75.8">Wind</text>
<text x="202.3" y="75.8">direction</text>
<text x="211.9" y="75.8">reading</text>
<text x="251.8" y="76.6">Wind</text>
<text x="257.4" y="76.6">speed</text>
<text x="264" y="76.6">reading</text>
<text x="120.2" y="137.8">Pressure</text>
<text x="129.6" y="137.8">and</text>
<text x="134.2" y="137.8">temperature</text>
<text x="35.2" y="139.8">Humidity</text>
<text x="222.8" y="138.3">Debug</text>
<text x="44.6" y="182">Rain</text>
<text x="49.9" y="182">sensoring</text>
<text x="123.1" y="181.2">GPS (optional)</text>
</g>
<g font-size="1.8" fill="#725600">
<text x="256.5" y="127.4">File:</text>
<text x="261.8" y="127.4">PWRSPPLY.kicad_sch</text>
</g>
<g font-size="1.1" fill="#634a6e">
<text x="139.4" y="59.1">Decoupling</text>
<text x="146.6" y="59.1">capacitor</text>
<text x="152.8" y="59.1">for</text>
<text x="139.4" y="60.3">microcontroller</text>
<text x="139.4" y="61.6">Must</text>
<text x="139.4" y="62.8">power</text>
<text x="139.4" y="64">possible</text>
<text x="142.9" y="61.6">be</text>
<text x="143.6" y="62.8">pins</text>
<text x="145.2" y="61.6">as</text>
<text x="146.9" y="62.8">as</text>
<text x="147.4" y="61.6">close</text>
<text x="151.3" y="61.6">to</text>
<text x="146.9" y="93.1">Microcontroller</text>
<text x="159.3" y="93.1">Reed</text>
<text x="163" y="93.1">switches</text>
<text x="168.7" y="93.1">for</text>
<text x="171.2" y="93.1">anenometer</text>
<text x="178.7" y="93.1">reading</text>
<text x="171.4" y="96.6">Sensors</text>
<text x="84.3" y="117.6">pressure</text>
<text x="84.6" y="116.4">Decoupling</text>
<text x="87.2" y="118.8">Must</text>
<text x="90.1" y="117.6">and</text>
<text x="90.7" y="118.8">be</text>
<text x="91.7" y="116.4">capacitor</text>
<text x="92.9" y="118.8">as</text>
<text x="93" y="117.6">temp</text>
<text x="95.1" y="118.8">close</text>
<text x="96.7" y="117.6">sensor</text>
<text x="97.9" y="116.4">for</text>
<text x="99" y="118.8">to</text>
<text x="86.1" y="120.1">power</text>
<text x="90.3" y="120.1">pins</text>
<text x="93.5" y="120.1">as</text>
<text x="95.7" y="120.1">possible</text>
</g>
</svg>
